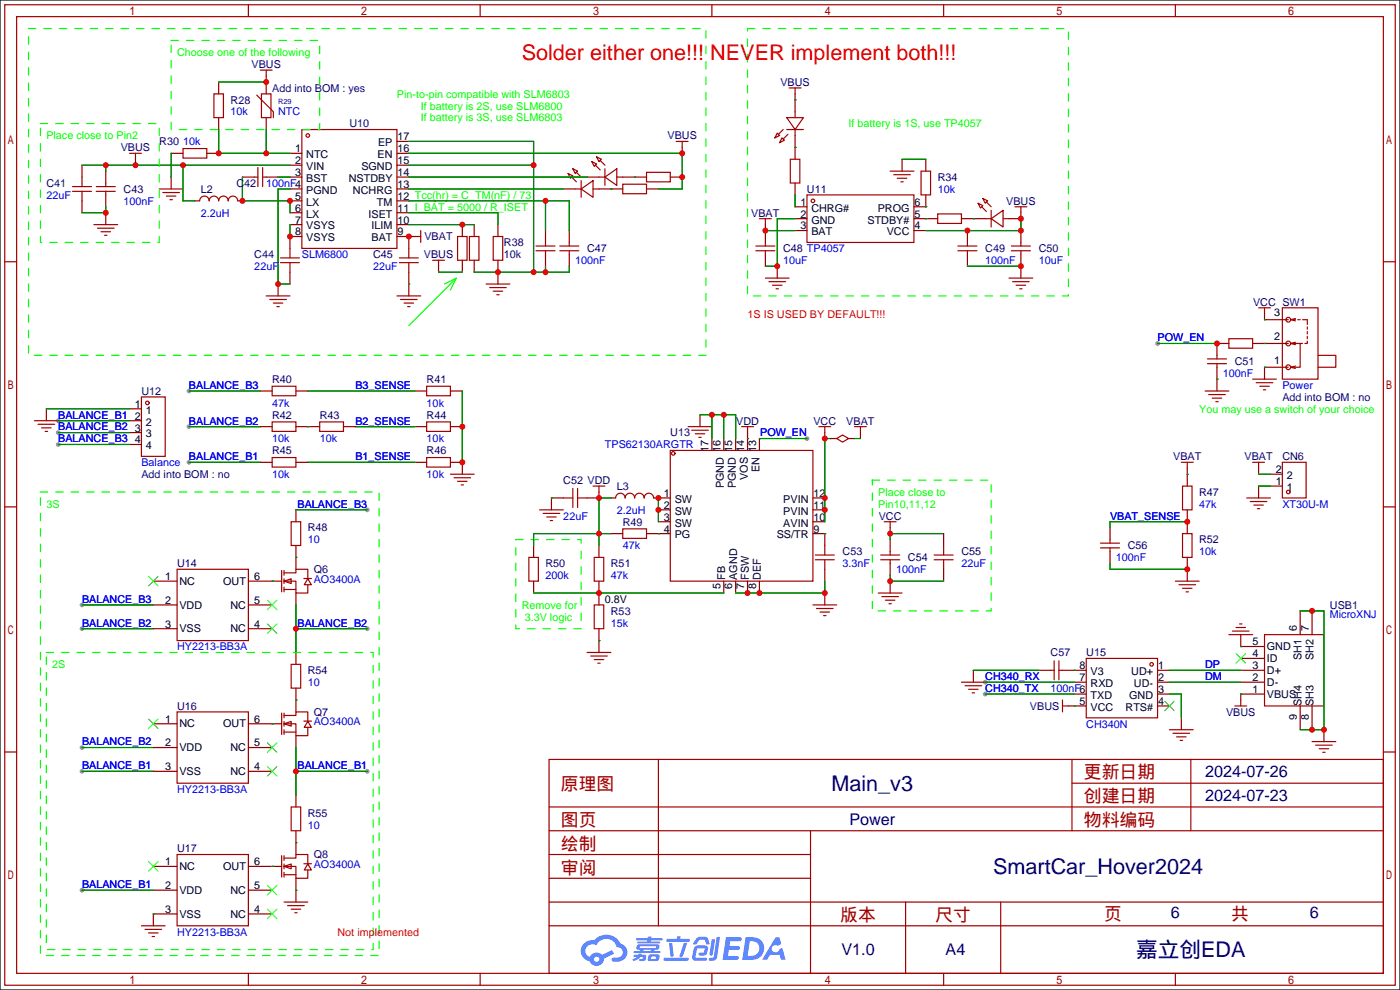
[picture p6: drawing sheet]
<svg xmlns="http://www.w3.org/2000/svg" width="299mm" height="212mm" viewBox="0 0 299 212" stroke-linecap="round" stroke-linejoin="round" font-family="sans-serif">
<path d="M0 0h299.2v211.6h-299.2z" fill="#fff" stroke="#000" stroke-width=".25"/>
<g fill="#999">
<circle cx="12.4" cy="89.9" r=".51"/>
<circle cx="12.4" cy="92.5" r=".51"/>
<circle cx="12.4" cy="95" r=".51"/>
<circle cx="17.5" cy="190.2" r=".51"/>
<circle cx="17.5" cy="159.8" r=".51"/>
<circle cx="17.5" cy="129.3" r=".51"/>
<circle cx="17.5" cy="164.8" r=".51"/>
<circle cx="17.5" cy="134.4" r=".51"/>
<circle cx="78.5" cy="164.8" r=".51"/>
<circle cx="78.5" cy="109" r=".51"/>
<circle cx="78.5" cy="134.4" r=".51"/>
<circle cx="210.6" cy="145.8" r=".51"/>
<circle cx="210.6" cy="148.3" r=".51"/>
<circle cx="172.5" cy="93.7" r=".51"/>
<circle cx="40.4" cy="83.6" r=".51"/>
<circle cx="40.4" cy="91.2" r=".51"/>
<circle cx="40.4" cy="98.8" r=".51"/>
<circle cx="247.4" cy="73.4" r=".51"/>
</g>
<g fill="none" stroke="#a10000" stroke-width=".25">
<path d="M1 1h297.2v209.6h-297.2zM3.6 3.6h292.1v204.4h-292.1zM53.1 1v2.6M102.6 1v2.6M152.1 1v2.6M201.7 1v2.6M251.2 1v2.6M1 55.9h2.6M295.7 55.9h2.5M1 108.3h2.6M295.7 108.3h2.5M1 160.7h2.6"/>
<path d="M117.3 162.3h178.4v45.7h-178.4zM117.3 177.5h178.4M117.3 172.5h178.4M140.7 162.3v35.6M173.2 177.5v30.5M229.1 162.3v15.2M229.1 167.4h66.6M254.5 162.3v15.2M295.7 160.7h2.5M117.3 182.6h55.9M117.3 197.9h178.4M117.3 192.8h178.4"/>
<path d="M117.3 187.7h55.9M193.5 192.8v15.2M213.9 192.8v15.2M53.1 208v2.6M102.6 208v2.6M152.1 208v2.6M201.7 208v2.6M251.2 208v2.6"/>
</g>
<g fill="#5487ff">
<path d="M155.2 200.3h2.6a.48 .48 0 0 1 .7 .4 .48 .48 0 0 1-.6 .4h-1.8l-.2 1.1h1.9a.43 .43 0 0 1 .4 .4 .43 .43 0 0 1-.5 .4h-1.9l-.2 1.3h1.7a.45 .45 0 0 1 .5 .2 .45 .45 0 0 1-.1 .6h-3.3z"/>
<path d="M165.7 200.3h.9l.4 1.5-.8 .3a.84 .84 0 0 0-1.2 .3 .84 .84 0 0 0 .4 1.1 .84 .84 0 0 0 1.1-.4l.1-.2 .6-.3 .7 2.5h-1l-.2-1h-2.1l-.6 1h-1.1z"/>
<path d="M152.1 200.8h.7l-.5 3.1a.36 .36 0 0 1-.3 .3 .36 .36 0 0 1-.4-.3z"/>
<path d="M153.2 200.2h.7l-.6 4.3a1.13 1.13 0 0 1-1.8 .6l.2-.4h.7l.2-.2z"/>
<path d="M148.9 200.6l.6-.4h1a.77 .77 0 0 1 .9 .5l.3 1-.2 .2h-.5l-.3-.9-.2-.2-1 .1-.7 1-.6-.1-.1-.2z"/>
<path d="M148.4 202.4l.6-.3h1.7a.81 .81 0 0 1 .7 .5 .81 .81 0 0 1-.2 .8 .81 .81 0 0 1-.9 .8h-.7a.32 .32 0 0 1-.3-.3 .32 .32 0 0 1 .4-.3h.7l.2-.9-1.6 .1-.4 1.8 2.2 .1a.32 .32 0 0 1 .3 .4 .32 .32 0 0 1-.4 .2h-2.2l-.5-.3-.1-.5z"/>
<path d="M141.9 204.7h5a.33 .33 0 0 1 .3 .3 .33 .33 0 0 1-.3 .3h-4.9l-.2-.1z"/>
<path d="M146.1 201.5h.8l-.7 2a.98 .98 0 0 1-.7 1.1l-.3-.3z"/>
<path d="M143 201.6h.7l.3 2.5a.34 .34 0 0 1-.3 .4 .34 .34 0 0 1-.4-.3z"/>
<path d="M142.5 200.7h2.1l.3-.6h.6l-.1 .6h1.7a.32 .32 0 0 1 .4 .3 .32 .32 0 0 1-.4 .3h-4.5l-.2-.2z"/>
<path d="M135.5 204.1h.9l.1-.3h.6v.3h.8a.82 .82 0 0 1-.5 1.3h-.8v-.4l.7-.1 .1-.3a.68 .68 0 0 0-1 .4l-1.1 .4-.1-.4 .9-.5h-.7z"/>
<path d="M136 200.5h2.4l.1-.3h.7v.3h2.2l.2 .3-.2 .2h-2.3v.2h1.8l.2 .3-.2 .1h-4.5l-.1-.4h2l.1-.2h-2.3l-.1-.2z"/>
<path d="M159.4 200.3l-.8 4.9h1.7a2.5 2.5 0 0 0 3-2.5 2.5 2.5 0 0 0-3.1-2.4zM160.3 201.1a1.61 1.61 0 0 1 2 1.5 1.61 1.61 0 0 1-1.8 1.7h-.7z"/>
<path d="M136.2 202a.55 .55 0 0 0-.2 .8 .55 .55 0 0 0 .7 .2l.1 .3h-1.3v.3l5.4 .1 .3-.2-.2-.2h-1.2l.2-.3a.7 .7 0 0 0 .8-.3 .7 .7 0 0 0 0-.8l-4.2-.1zM136.8 202.3l3.3-.1 .1 .1-.2 .3h-3.2zM137.5 203h1.7l-.2 .3h-1.4z"/>
<path d="M138.6 204.2a1.05 1.05 0 0 0 0 1.2 2.91 2.91 0 0 0 2.2-.2 .98 .98 0 0 0 0-1.2h-1.6zM139.2 204.5l.9-.1 .1 .4-.2 .2-.8-.1z"/>
<path d="M124.9 201.6a2.23 2.23 0 0 0-.7 2.3 2.23 2.23 0 0 0 1.8 1.6 1.58 1.58 0 0 0 1.8 .9 1.58 1.58 0 0 0 1.3-1.5l2.2-1.1-.5-.7-2.1 1a1.65 1.65 0 0 0-2.7 .4 1.45 1.45 0 0 1-.8-1.9 1.45 1.45 0 0 1 2-.7l.3 .1a2.3 2.3 0 0 1 2.3-1.3 2.3 2.3 0 0 1 2 1.7 1.12 1.12 0 0 1 1.3 1 1.12 1.12 0 0 1-1.1 1.2h-.7a.45 .45 0 0 0-.6 .4 .45 .45 0 0 0 .5 .5 2.21 2.21 0 0 0 2.2-.5 2.21 2.21 0 0 0 .5-2.3 2.13 2.13 0 0 0-1.3-1.1 3.3 3.3 0 0 0-5.6-.7l-1.1 .1zM127 205a.57 .57 0 0 1 1.1 0 .57 .57 0 0 1-1.1 0z"/>
</g>
<g fill="none" stroke="#a10000" stroke-width=".25">
<path d="M55.6 15h2.6M56.9 15v1.3M168.7 18.8h2.5M169.9 18.8v1.3M15.5 39.9h4.1M17.5 37.8v2.1M20.6 39.9h4M22.6 39.1v.8M27.7 32.8h2.5M29 32.8v1.2M39.1 31.8h5.1v2h-5.1zM45.7 20.1h2.1v5h-2.1z"/>
<path d="M54.4 37.8h.7M54.9 20.3l3.5 3.6v1.2M55.1 35.8v4.1M55.9 20.1h2v5h-2zM56.1 37.8h.8M56.1 35.8v4.1M64.5 27.7h20.3v25.4h-20.3zM121.4 37.1l1 .5-.5 .5zM122.2 37.8l1 1.1M122.4 36.1l1 .5-.5 .5zM123.2 36.8l1 1M124.2 38.6v3.6"/>
<path d="M126.5 34.5l1 .6-.5 .5zM127.3 35.3l1 1M127.5 33.5l1 .5-.5 .5zM128 37.8h1.3M128.3 34.3l1 1M129.3 37.8l2.5-1.7v3.5zM129.3 36.1v3.5M131.8 37.8h1.3M133.1 39.4h5.1v2h-5.1zM138.2 36.8h5.1v2.1h-5.1zM144.5 30.2h2.6M145.8 30.2v1.3"/>
<path d="M166.1 28.4l.5 .6-1 .5zM167.1 29.5l.5 .5-1 .5zM167.4 27.7l-1 1M168.1 25.1h3.6l-1.8 2.6zM168.1 27.7h3.6M168.4 28.7l-1 1M168.9 34h2v5.1h-2zM169.9 23.9v1.2M169.9 27.7v1.3M190.2 36.6h5.1M191 37.3h3.6M191.8 38.1h2"/>
<path d="M192.5 38.9h.5M196.8 36.6h2.1v5.1h-2.1zM15.5 40.9h4.1M17.5 40.9v2M20.1 48h5M20.6 40.9h4M20.8 48.8h3.6M21.6 49.5h2M22.4 50.3h.5M22.6 40.9v.8M34 40.4h5.1M34.8 41.1h3.6"/>
<path d="M35.6 41.9h2M36.3 42.7h.5M42.7 42.9a1.02 1.02 0 0 1 1-1 1.02 1.02 0 0 1 1 1 1.02 1.02 0 0 1 1-1 1.02 1.02 0 0 1 1 1 1.02 1.02 0 0 1 1.1-1 1.02 1.02 0 0 1 1 1 1.02 1.02 0 0 1 1-1 1.02 1.02 0 0 1 1 1M59.9 55.1h4.1M59.9 56.1h4.1M62 53.1v2M62 56.1v2.1M85.3 55.1h4.1M85.3 56.1h4.1M87.4 53.1v2M87.4 56.1v2.1M88.6 50.5h1.3"/>
<path d="M89.9 49.3v2.5M92.5 55.6h2.5M93.7 55.6v1.3M97.8 50.5h2v5.1h-2zM100.3 50.5h2.1v5.1h-2.1zM105.4 50.5h2v5.1h-2zM114.6 53.6h4M114.6 52.6h4M116.6 51.8v.8M116.6 53.6v.8M119.6 53.6h4.1M119.6 52.6h4.1"/>
<path d="M121.7 51.8v.8M121.7 53.6v.8M122.9 40.4h1.3M124.2 40.4l2.5-1.8v3.6zM126.7 40.4h1.3M161.5 53.6h4.1M161.5 52.6h4.1M162.3 46.7h2.5M163.6 46.7v1.3M163.6 51.8v.8M163.6 53.6v.8M163.6 59.4h5.1"/>
<path d="M172.5 41.7h22.8v10.1h-22.8zM200.4 45.7h5.1v2.1h-5.1zM204.7 53.6h4.1M204.7 52.6h4.1M206.8 51.8v.8M206.8 53.6v.8M209 43.4l1.1 .5-.6 .5zM209.8 44.2l1 1M210.1 42.4l1 .5-.5 .5zM210.6 46.7h1.2M210.8 43.2l1 1M211.8 46.7l2.6-1.7v3.5z"/>
<path d="M211.8 45v3.5M214.4 46.7h1.2M215.6 59.4h5.1M216.2 53.6h4M216.2 52.6h4M216.9 44.2h2.6M218.2 44.2v1.3M218.2 51.8v.8M218.2 53.6v.8M56.9 63.2h5.1M57.7 64h3.5M58.4 64.8h2.1"/>
<path d="M59.2 65.5h.5M84.8 63.2h5.1M85.6 64h3.6M86.4 64.8h2M87.1 65.5h.5M103.9 60.7h5.1M104.6 61.5h3.6M105.4 62.2h2M106.2 63h.5M164.3 60.2h3.6M165.1 61h2M165.9 61.7h.5"/>
<path d="M216.4 60.2h3.6M217.2 61h2M217.9 61.7h.5M258.1 77.7h4M258.1 76.7h4M260.1 75.9v.8M260.1 77.7v.8M262.6 72.4h5.1v2h-5.1zM269 65.8h2.5M270.3 65.8v1.3M274.1 65.8h7.6v15.2h-7.6zM275.8 73.4h2.1v5.1h-2.1"/>
<path d="M275.8 68.3l1.1 .3M275.8 78.5l1.1 .2M275.8 73.4l1.1 .3M276.4 68.3h.5M276.9 78.2l-1.1 .3M276.9 73.2l-1.1 .2M276.9 68.1l-1.1 .2M277.4 68.3h.5M277.9 73.4h.5M278.4 68.3h1v1M279.4 72.9v.5h-.5M279.4 69.8v.6"/>
<path d="M279.4 70.9v.5M279.4 71.9v.5M281.7 75.9h3.8v2.6h-3.8M7.4 89.9h5M8.1 90.7h3.6M8.9 91.4h2M9.7 92.2h.5M30.2 84.8h5.1v12.7h-5.1zM58.2 82.5h5v2.1h-5zM58.2 97.8h5v2h-5zM58.2 90.2h5v2h-5zM68.3 90.2h5.1v2h-5.1z"/>
<path d="M91.2 82.5h5.1v2.1h-5.1zM91.2 90.2h5.1v2h-5.1zM91.2 97.8h5.1v2h-5.1zM143.3 96.3h30.4v27.9h-30.4zM147.1 91.2h5M147.8 91.9h3.6M148.6 92.7h2M149.4 93.5h.5M158.5 91.2h2.5M159.8 91.2v1.3M175 91.2h2.5M176.3 91.2v1.3"/>
<path d="M178.8 93.7l1.3-.7 1.3 .7-1.3 .8zM182.6 91.2h2.6M183.9 91.2v1.3M252.5 98.8h2.5M253.7 98.8v1.3M257.6 83.6h5M258.3 84.3h3.6M259.1 85.1h2M259.8 85.9h.5M267.7 98.8h2.6M267.7 81h5.1M268.5 81.8h3.5"/>
<path d="M269 98.8v1.3M269.2 82.5h2.1M270 83.3h.5M274.1 98.8h5v7.6h-5zM62.2 111.5h2.1v5.1h-2.1zM96.3 101.3h5M97 102.1h3.6M97.8 102.9h2M98.6 103.6h.5M113 119.1h2.1v5.1h-2.1zM115.3 109h5.1M116.1 109.7h3.5"/>
<path d="M116.8 110.5h2.1M117.6 111.3h.5M120.4 106.4h2M122.4 104.4v4.1M123.4 106.4h2.1M123.4 104.4v4.1M126.7 103.9h2.6M127 119.1h2v5.1h-2zM128 103.9v1.3M131.6 106.4a1.02 1.02 0 0 1 1-1 1.02 1.02 0 0 1 1 1 1.02 1.02 0 0 1 1-1 1.02 1.02 0 0 1 1 1 1.02 1.02 0 0 1 1.1-1 1.02 1.02 0 0 1 1 1 1.02 1.02 0 0 1 1-1 1.02 1.02 0 0 1 1 1M133.1 113h5.1v2.1h-5.1zM174.2 119.6h4.1"/>
<path d="M174.2 118.6h4.1M176.3 116.6v2M176.3 119.6v2.1M188.2 119.6h4.1M188.2 118.6h4.1M189 111.5h2.5M190.2 111.5v1.3M190.2 117.9v.7M190.2 119.6v.8M199.6 119.6h4.1M199.6 118.6h4.1M201.7 116.6v2"/>
<path d="M201.7 119.6v2.1M235.2 117.1h4.1M235.2 116.1h4.1M237.2 115.3v.8M237.2 117.1v.8M252.7 103.9h2.1v5.1h-2.1zM252.7 114h2.1v5.1h-2.1zM266.4 106.4h5.1M267.2 107.2h3.6M268 107.9h2M268.7 108.7h.5M37.8 121.7h15.3v15.2h-15.3z"/>
<path d="M60.2 121.9v4.6M60.7 124.2h2.5v2.5h2.6v-1.7M60.7 122.4h2.5v-.7h2.6v2M60.7 124.2l1.5-.5v1zM60.7 121.9v1M60.7 123.7v1M60.7 125.5v1M60.7 126h2.5M64.9 123.6h1.7M65.8 123.7l.7 1.3h-1.5zM125.5 139.4h5.1M127 129.3h2v5.1h-2z"/>
<path d="M173.7 129.3h5.1M174.5 130h3.6M175.3 130.8h2M176 131.6h.5M187.7 126.7h5.1M188.5 127.5h3.5M189.2 128.3h2.1M190 129h.5M251.2 124.2h5.1M252 125h3.5M252.7 125.7h2.1M253.5 126.5h.5"/>
<path d="M262.6 135.6h5.1M263.4 134.9h3.6M264.2 134.1h2M264.9 133.4h.5M270.3 135.6h12.7v15.3h-12.7zM37.8 152.1h15.3v15.3h-15.3zM60.2 152.4v4.6M60.7 154.7h2.5v2.5h2.6v-1.8M60.7 152.9h2.5v-.8h2.6v2.1M60.7 154.7l1.5-.5v1zM60.7 152.4v1M60.7 154.2v1"/>
<path d="M60.7 156v1M60.7 156.5h2.5M62.2 142h2.1v5.1h-2.1zM64.9 154.1h1.7M65.8 154.2l.7 1.2h-1.5zM126.2 140.2h3.6M127 141h2M127.8 141.7h.5M205.5 145.8h5.1M206.2 146.6h3.6M207 147.3h2M207.8 148.1h.5"/>
<path d="M224.5 143.3h.8M225.3 141.2v4.1M226.3 141.2v4.1M226.3 143.3h.8M227.1 149.6v2.5M227.1 150.9h1.2M232.2 140.7h15.2v12.7h-15.2zM249.9 156h5.1M250.7 156.7h3.6M251.5 157.5h2M252.2 158.2h.5M263.9 150.9h2.5"/>
<path d="M265.2 149.6v1.3M280.4 158.5h5.1M281.2 159.3h3.5M62.2 172.5h2.1v5h-2.1zM281.9 160h2.1M282.7 160.8h.5M30.2 197.9h5.1M31 198.6h3.5M31.7 199.4h2.1M37.8 182.6h15.3v15.3h-15.3zM60.2 182.9v4.6M60.7 185.2h2.5v2.5h2.6v-1.8"/>
<path d="M60.7 183.4h2.5v-.8h2.6v2.1M60.7 185.2l1.5-.5v1zM60.7 182.9v1M60.7 184.7v1M60.7 186.4v1.1M60.7 186.9h2.5M60.7 192.8h5.1M61.5 193.5h3.5M62.2 194.3h2.1M63 195.1h.5M64.9 184.6h1.7M65.8 184.7l.7 1.2h-1.5z"/>
<path d="M32.5 200.2h.5"/>
<circle cx="65.8" cy="29" r=".38"/>
<circle cx="173.7" cy="42.9" r=".38"/>
<circle cx="275.3" cy="73.4" r=".51"/>
<circle cx="275.3" cy="78.5" r=".51"/>
<circle cx="275.3" cy="68.3" r=".51"/>
<circle cx="31.5" cy="86.1" r=".38"/>
<circle cx="143.9" cy="96.9" r=".38"/>
<circle cx="275.3" cy="105.2" r=".38"/>
<circle cx="246.1" cy="142" r=".38"/>
</g>
<g fill="none" stroke="#870000" stroke-width=".25">
<path d="M46.7 17.5v2.6M56.9 16.3v3.8M17.5 35.3v2.5M22.6 36.6v2.5M29 34v1.3M36.6 32.8h2.5M36.6 37.8v2.6M44.2 32.8h2.5M46.7 25.1v2.6M51.8 37.8h2.6M56.9 37.8h2.5M56.9 25.1v2.6"/>
<path d="M62 32.8h2.5M62 35.3h2.5M62 37.8h2.5M84.8 32.8h2.6M84.8 35.3h2.6M84.8 37.8h2.6M84.8 30.2h2.6M125.5 37.8h2.5M133.1 37.8h5.1M143.3 37.8h2.5M145.8 31.5v1.3M169.9 20.1v3.8"/>
<path d="M169.9 29v5M169.9 39.1v2.6M192.8 34v2.6M197.9 34v2.6M17.5 42.9v2.6M22.6 41.7v2.5M22.6 45.5v2.5M41.7 42.9h1M50.8 42.9h1M62 40.4h2.5M62 42.9h2.5M62 45.5h2.5"/>
<path d="M62 48h2.5M62 58.2v2.5M64.5 50.5h-2.5v2.6M84.8 40.4h2.6M84.8 42.9h2.6M84.8 45.5h2.6M84.8 48h2.6M84.8 50.5h3.8M87.4 50.5v2.6M87.4 58.2v5M93.7 56.9v1.3M98.8 48v2.5"/>
<path d="M98.8 55.6v2.6M101.3 48v2.5M101.3 55.6v2.6M106.4 48v2.5M106.4 55.6v5.1M116.6 49.3v2.5M116.6 54.4v2.5M120.4 40.4h2.5M121.7 49.3v2.5M121.7 54.4v2.5M128 40.4h5.1M138.2 40.4h2.5"/>
<path d="M163.6 48v3.8M163.6 54.4v2.5M166.1 56.9v2.5M169.9 44.2h2.6M169.9 46.7h2.6M169.9 49.3h2.6M195.3 46.7h5.1M195.3 49.3h2.6M197.9 41.7v2.5h-2.6M205.5 46.7h5.1M206.8 49.3v2.5M206.8 54.4v2.5"/>
<path d="M218.2 45.5v1.2h-2.6M218.2 49.3v2.5M218.2 54.4v5M59.4 60.7v2.5M260.1 78.5v5.1M262.6 73.4h-2.5v2.5M267.7 73.4h7.6M270.3 67.1v1.2h5M275.3 78.5h-5v2.5M9.9 87.4v2.5M27.7 87.4h2.5M27.7 89.9h2.5"/>
<path d="M27.7 92.5h2.5M27.7 95h2.5M55.6 83.6h2.6M55.6 91.2h2.6M55.6 98.8h2.6M63.2 83.6h2.6M63.2 91.2h5.1M63.2 98.8h2.6M73.4 91.2h2.5M88.6 83.6h2.6M88.6 91.2h2.6M88.6 98.8h2.6"/>
<path d="M96.3 98.8h2.5v2.5M96.3 83.6h2.5M96.3 91.2h2.5M149.6 88.6v2.6M152.1 93.7v2.6M154.7 93.7v2.6M157.2 93.7v2.6M159.8 92.5v3.8M162.3 93.7v2.6M176.3 92.5v1.2M177.5 93.7h1.3M181.4 93.7h1.2"/>
<path d="M183.9 92.5v1.2M63.2 109v2.5M63.2 116.6v5.1M114 116.6v2.5M120.4 106.4h-2.5v2.6M128 105.2v1.2h-2.5M128 116.6v2.5M130.6 106.4h1M130.6 114h2.5M138.2 114h5.1M139.7 106.4h3.6M140.7 109h2.6"/>
<path d="M140.7 111.5h2.6M173.7 106.4h2.6M173.7 109h2.6M173.7 111.5h2.6M173.7 114h2.6v2.6M190.2 112.8v1.2M190.2 115.3v2.6M201.7 114v2.6M237.2 112.8v2.5M237.2 117.9v2.5M253.7 100.1v3.8M253.7 109v5"/>
<path d="M253.7 119.1v5.1M269 100.1v1.2M269 103.9v2.5M271.5 103.9h2.6M271.5 101.3h2.6M32.8 124.2h5M32.8 129.3h5M32.8 134.4h5M53.1 124.2h7.1M53.1 129.3h5.1M53.1 134.4h5.1M63.2 126.7v2.6"/>
<path d="M63.2 139.4v2.6M114 124.2v2.5M128 124.2v5.1M128 134.4v5M154.7 124.2v2.5M157.2 124.2v2.5M159.8 124.2v2.5M162.3 124.2v2.5M176.3 121.7v2.5M176.3 126.7v2.6M190.2 120.4v2.5M190.2 124.2v2.5"/>
<path d="M201.7 121.7v2.5M265.2 135.6v2.6h5.1M277.9 130.6v5M280.4 130.6v5M32.8 154.7h5M32.8 159.8h5M53.1 154.7h7.1M53.1 159.8h5.1M63.2 147.1v5M63.2 157.2v2.6M208 143.3v2.5M222 143.3h2.5"/>
<path d="M227.1 143.3h5.1M228.3 150.9h3.9M229.6 145.8h2.6M229.6 148.3h2.6M247.4 143.3h2.5M247.4 145.8h2.5M247.4 148.3h2.5M247.4 150.9h2.5M252.5 153.4v2.6M265.2 143.3h5.1M265.2 145.8h5.1M265.2 140.7h5.1"/>
<path d="M270.3 148.3h-5.1v1.3M277.9 150.9v5.1M280.4 150.9v5.1M283 156v2.5M32.8 164.8h5M53.1 164.8h5.1M63.2 169.9v2.6M63.2 177.5v5.1M32.8 185.2h5M32.8 190.2h5M37.8 195.3h-5v2.6M53.1 185.2h7.1"/>
<path d="M53.1 190.2h5.1M53.1 195.3h5.1M63.2 187.7v5.1"/>
</g>
<g fill="none" stroke="#008700" stroke-width=".25">
<path d="M46.7 17.5h10.2M17.5 35.3h44.5M22.6 35.3v1.3M36.6 32.8v5M39.1 35.3v7.6h2.6M46.7 27.7v5.1h15.3M51.8 37.8v5.1h10.2v2.6M56.9 27.7v5.1M59.4 37.8h2.6M87.4 32.8h58.4v7.6h-5.1M87.4 30.2h26.6v28M87.4 35.3h26.6"/>
<path d="M87.4 37.8h38.1M135.6 37.8h.1M169.9 21.3h.1M169.9 31.5h.1M192.8 34h5.1M22.6 44.2v1.3h-5.1M62 48v2.5M62 40.4h-2.6v20.3h2.6M87.4 50.5h.1M87.4 42.9h34.3v6.4M87.4 40.4h33M87.4 48h13.9"/>
<path d="M87.4 45.5h19v2.5M93.7 58.2h5.1M116.6 42.9v6.4M116.6 56.9v1.3M121.7 56.9v1.3h-20.4M130.6 40.4h.1M163.6 49.3h6.3M169.9 41.7v2.5M169.9 46.7h-3.8v10.2h-2.5M197.9 44.2h.1M197.9 46.7h.1M206.8 56.9h11.4"/>
<path d="M208 46.7h.1M218.2 46.7v2.6h-20.3M87.4 60.7h.1M247.4 73.4h12.7M270.3 78.5h.1M270.3 68.3h.1M270.3 73.4h.1M9.9 87.4h17.8M12.4 89.9h15.3M12.4 92.5h15.3M12.4 95h15.3M40.4 83.6h15.2"/>
<path d="M40.4 91.2h15.2M40.4 98.8h15.2M65.8 91.2h.1M65.8 83.6h22.8M65.8 98.8h22.8M75.9 91.2h12.7M98.8 83.6v15.2M149.6 88.6h7.6v5.1M152.1 88.6v5.1M154.7 88.6v5.1M159.8 93.7h.1M162.3 93.7h10.2"/>
<path d="M177.5 93.7h-1.2v17.8M182.6 93.7h1.3M260.1 81h.1M63.2 119.1h.1M63.2 109h15.3M117.9 106.4h.1M130.6 114h-16.6v2.6M130.6 106.4h-2.6v10.2M140.7 114h.1M140.7 106.4v5.1M176.3 114h.1M201.7 114h-11.5v1.3"/>
<path d="M253.7 101.3h.1M253.7 111.5h-16.5v1.3M269 103.9h2.5M269 101.3h2.5M17.5 129.3h15.3M17.5 134.4h15.3M58.2 124.2h.1M63.2 134.4h15.3M63.2 129.3v10.1M114 126.7h40.7M128 136.9h.1M176.3 124.2v2.5h-19.1"/>
<path d="M190.2 122.9v1.3h11.5M237.2 120.4v1.3h16.5M265.2 138.2h.1M277.9 130.6h5.1v25.4h-5.1M17.5 159.8h15.3M58.2 154.7h.1M63.2 149.6h.1M63.2 159.8v10.1M208 143.3h14M210.6 148.3h19M210.6 145.8h19M229.6 143.3h.1"/>
<path d="M229.6 150.9h.1M249.9 148.3h2.6v5.1M249.9 143.3h15.3M249.9 145.8h15.3M265.2 148.3h.1M17.5 164.8h15.3M63.2 164.8h15.3M17.5 190.2h15.3M32.8 195.3h.1M58.2 185.2h.1M63.2 180.1h.1M63.2 190.2h.1"/>
</g>
<path d="M97.5 59.4l-10.1 10.2M95 60.7l2.5-1.3-1.2 2.6" fill="none" stroke="#0f0" stroke-width=".25"/>
<path d="M6.1 6.1h144.8v69.8h-144.8zM36.6 8.6h31.7v19.1h-31.7zM159.8 6.1h68.5v57.1h-68.5zM8.6 26.4h25.4v25.4h-25.4zM8.6 105.2h72.4v99h-72.4zM110.2 115.3h14v19.1h-14zM186.4 102.6h25.4v28h-25.4zM9.9 139.4h69.9v63.5h-69.9z" fill="none" stroke="#0f0" stroke-width=".25" stroke-dasharray="1.5 1.8"/>
<g fill="none" stroke="#3c3" stroke-width=".25">
<path d="M31.7 123.2l2.1 2M33.8 123.2l-2.1 2M57.1 133.4l2.1 2M57.1 128.3l2.1 2M59.2 133.4l-2.1 2M59.2 128.3l-2.1 2M264.2 139.7l2 2M266.2 139.7l-2 2M31.7 153.7l2.1 2M33.8 153.7l-2.1 2M57.1 158.8l2.1 2M59.2 158.8l-2.1 2"/>
<path d="M248.9 149.9l2.1 2M251 149.9l-2.1 2M57.1 163.8l2.1 2.1M59.2 163.8l-2.1 2.1M31.7 184.2l2.1 2M33.8 184.2l-2.1 2M57.1 194.3l2.1 2M57.1 189.2l2.1 2.1M59.2 194.3l-2.1 2M59.2 189.2l-2.1 2.1"/>
</g>
<g fill="#c00">
<circle cx="62" cy="42.9" r=".63"/>
<circle cx="51.8" cy="42.9" r=".63"/>
<circle cx="59.4" cy="60.7" r=".63"/>
<circle cx="62" cy="50.5" r=".63"/>
<circle cx="87.4" cy="50.5" r=".63"/>
<circle cx="98.8" cy="48" r=".63"/>
<circle cx="106.4" cy="58.2" r=".63"/>
<circle cx="114" cy="58.2" r=".63"/>
<circle cx="114" cy="35.3" r=".63"/>
<circle cx="116.6" cy="58.2" r=".63"/>
<circle cx="116.6" cy="42.9" r=".63"/>
<circle cx="145.8" cy="37.8" r=".63"/>
<circle cx="145.8" cy="32.8" r=".63"/>
<circle cx="56.9" cy="32.8" r=".63"/>
<circle cx="46.7" cy="32.8" r=".63"/>
<circle cx="39.1" cy="35.3" r=".63"/>
<circle cx="29" cy="35.3" r=".63"/>
<circle cx="22.6" cy="35.3" r=".63"/>
<circle cx="56.9" cy="17.5" r=".63"/>
<circle cx="22.6" cy="45.5" r=".63"/>
<circle cx="218.2" cy="49.3" r=".63"/>
<circle cx="218.2" cy="46.7" r=".63"/>
<circle cx="206.8" cy="49.3" r=".63"/>
<circle cx="163.6" cy="49.3" r=".63"/>
<circle cx="166.1" cy="56.9" r=".63"/>
<circle cx="218.2" cy="56.9" r=".63"/>
<circle cx="63.2" cy="164.8" r=".63"/>
<circle cx="63.2" cy="134.4" r=".63"/>
<circle cx="253.7" cy="111.5" r=".63"/>
<circle cx="253.7" cy="121.7" r=".63"/>
<circle cx="190.2" cy="114" r=".63"/>
<circle cx="128" cy="126.7" r=".63"/>
<circle cx="128" cy="114" r=".63"/>
<circle cx="128" cy="106.4" r=".63"/>
<circle cx="152.1" cy="88.6" r=".63"/>
<circle cx="154.7" cy="88.6" r=".63"/>
<circle cx="140.7" cy="106.4" r=".63"/>
<circle cx="140.7" cy="109" r=".63"/>
<circle cx="176.3" cy="126.7" r=".63"/>
<circle cx="162.3" cy="126.7" r=".63"/>
<circle cx="159.8" cy="126.7" r=".63"/>
<circle cx="176.3" cy="93.7" r=".63"/>
<circle cx="176.3" cy="106.4" r=".63"/>
<circle cx="176.3" cy="109" r=".63"/>
<circle cx="190.2" cy="124.2" r=".63"/>
<circle cx="283" cy="156" r=".63"/>
<circle cx="280.4" cy="156" r=".63"/>
<circle cx="280.4" cy="130.6" r=".63"/>
<circle cx="98.8" cy="98.8" r=".63"/>
<circle cx="98.8" cy="91.2" r=".63"/>
<circle cx="260.1" cy="73.4" r=".63"/>
</g>
<text font-size="4.6" fill="#f00" x="111.5" y="12.8">Solder either one!!! NEVER implement both!!!</text>
<g font-size="4.6" fill="#000080">
<text x="177.7" y="169">Main_v3</text>
<text x="212.2" y="186.8">SmartCar_Hover2024</text>
<text x="242.8" y="204.6">嘉立创EDA</text>
</g>
<g font-size="3.8" fill="#a00000">
<text x="231.6" y="166.4">更新日期</text>
<text x="119.9" y="168.9">原理图</text>
<text x="231.6" y="171.5">创建日期</text>
<text x="119.9" y="176.5">图页</text>
<text x="231.6" y="176.5">物料编码</text>
<text x="119.9" y="181.6">绘制</text>
<text x="119.9" y="186.7">审阅</text>
<text x="179.6" y="196.9">版本</text>
<text x="199.9" y="196.9">尺寸</text>
<text x="236" y="196.6">页</text>
<text x="263.1" y="196.6">共</text>
</g>
<g font-size="3.5" fill="#000080">
<text x="257.6" y="166.1">2024-07-26</text>
<text x="257.6" y="171.1">2024-07-23</text>
<text x="181.5" y="176.2">Power</text>
<text x="250.2" y="196.3">6</text>
<text x="280" y="196.3">6</text>
<text x="179.8" y="204.2">V1.0</text>
<text x="202.1" y="204.2">A4</text>
</g>
<g font-size="2.3" fill="#0f0">
<text x="37.8" y="12">Choose one of the following</text>
<text x="84.8" y="20.9">Pin-to-pin compatible with SLM6803</text>
<text x="89.9" y="23.4">If battery is 2S, use SLM6800</text>
<text x="9.9" y="29.8">Place close to Pin2</text>
<text x="89.9" y="26">If battery is 3S, use SLM6803</text>
<text x="181.4" y="27.2">If battery is 1S, use TP4057</text>
<text x="256.3" y="88.2">You may use a switch of your choice</text>
<text x="187.7" y="106">Place close to</text>
<text x="9.9" y="108.5">3S</text>
<text x="187.7" y="108.5">Pin10,11,12</text>
<text x="111.5" y="130.1">Remove for</text>
<text x="112.1" y="132.6">3.3V logic</text>
<text x="11.2" y="142.8">2S</text>
</g>
<g font-size="2.3" fill="#000080">
<text x="53.8" y="14.5">VBUS</text>
<text x="49.3" y="22.1">R28</text>
<text x="58.2" y="19.6">Add into BOM : yes</text>
<text x="166.8" y="18.3">VBUS</text>
<text x="74.7" y="27.2">U10</text>
<text x="142.7" y="29.8">VBUS</text>
<text x="25.8" y="32.3">VBUS</text>
<text x="34" y="31">R30</text>
<text x="9.9" y="39.9">C41</text>
<text x="26.4" y="41.2">C43</text>
<text x="42.9" y="41.2">L2</text>
<text x="50.5" y="39.9">C42</text>
<text x="172.5" y="41.2">U11</text>
<text x="200.4" y="38.7">R34</text>
<text x="160.6" y="46.3">VBAT</text>
<text x="215" y="43.7">VBUS</text>
<text x="90.7" y="51.4">VBAT</text>
<text x="107.7" y="52.6">R38</text>
<text x="125.5" y="53.9">C47</text>
<text x="167.4" y="53.9">C48 TP4057</text>
<text x="210.6" y="53.9">C49</text>
<text x="222" y="53.9">C50</text>
<text x="54.4" y="55.2">C44</text>
<text x="79.8" y="55.2">C45</text>
<text x="90.6" y="55.2">VBUS</text>
<text x="107.7" y="55.2">10k</text>
<text x="267.8" y="65.3">VCC SW1</text>
<text x="58.2" y="81.8">R40</text>
<text x="91.2" y="81.8">R41</text>
<text x="263.9" y="78">C51</text>
<text x="30.2" y="84.4">U12</text>
<text x="58.2" y="89.5">R42</text>
<text x="68.3" y="89.5">R43</text>
<text x="91.2" y="89.5">R44</text>
<text x="274.1" y="85.6">Add into BOM : no</text>
<text x="143.3" y="93.3">U13</text>
<text x="157.3" y="90.7">VDD</text>
<text x="173.8" y="90.7">VCC</text>
<text x="180.9" y="90.7">VBAT</text>
<text x="58.2" y="97.1">R45</text>
<text x="91.2" y="97.1">R46</text>
<text x="250.7" y="98.3">VBAT</text>
<text x="266" y="98.3">VBAT</text>
<text x="274.1" y="98.3">CN6</text>
<text x="30.2" y="102.2">Add into BOM : no</text>
<text x="120.4" y="103.4">C52 VDD</text>
<text x="131.8" y="104.7">L3</text>
<text x="256.3" y="106">R47</text>
<text x="65.8" y="113.6">R48</text>
<text x="133.1" y="112.3">R49</text>
<text x="187.8" y="111">VCC</text>
<text x="180.1" y="118.7">C53</text>
<text x="194.1" y="119.9">C54</text>
<text x="205.5" y="118.7">C55</text>
<text x="241" y="117.4">C56</text>
<text x="256.3" y="116.1">R52</text>
<text x="37.8" y="121.2">U14</text>
<text x="67.1" y="122.5">Q6</text>
<text x="116.6" y="121.2">R50</text>
<text x="130.6" y="121.2">R51</text>
<text x="130.6" y="131.4">R53</text>
<text x="284.2" y="130.1">USB1</text>
<text x="224.5" y="140.3">C57</text>
<text x="232.2" y="140.3">U15</text>
<text x="65.8" y="144.1">R54</text>
<text x="37.8" y="151.7">U16</text>
<text x="67.1" y="153">Q7</text>
<text x="220.1" y="151.7">VBUS</text>
<text x="262" y="153">VBUS</text>
<text x="65.8" y="174.5">R55</text>
<text x="37.8" y="182.2">U17</text>
<text x="67.1" y="183.4">Q8</text>
</g>
<g font-size="2.3" fill="#00f">
<text x="49.3" y="24.7">10k</text>
<text x="59.4" y="24.7">NTC</text>
<text x="39.1" y="31">10k</text>
<text x="56.9" y="39.9">100nF4</text>
<text x="200.4" y="41.2">10k</text>
<text x="9.9" y="42.5">22uF</text>
<text x="26.4" y="43.7">100nF</text>
<text x="42.9" y="46.3">2.2uH</text>
<text x="54.4" y="57.7">22uF</text>
<text x="64.5" y="55.2">SLM6800</text>
<text x="79.8" y="57.7">22uF</text>
<text x="122.9" y="56.4">100nF</text>
<text x="167.4" y="56.4">10uF</text>
<text x="210.6" y="56.4">100nF</text>
<text x="222" y="56.4">10uF</text>
<text x="247.4" y="72.9">POW_EN</text>
<text x="40.4" y="83.1">BALANCE_B3</text>
<text x="75.9" y="83.1">B3_SENSE</text>
<text x="261.4" y="80.6">100nF</text>
<text x="274.1" y="83.1">Power</text>
<text x="12.4" y="89.5">BALANCE_B1</text>
<text x="58.2" y="86.9">47k</text>
<text x="91.2" y="86.9">10k</text>
<text x="12.4" y="92">BALANCE_B2</text>
<text x="12.4" y="94.5">BALANCE_B3</text>
<text x="40.4" y="90.7">BALANCE_B2</text>
<text x="58.2" y="94.5">10k</text>
<text x="68.3" y="94.5">10k</text>
<text x="75.9" y="90.7">B2_SENSE</text>
<text x="91.2" y="94.5">10k</text>
<text x="129.3" y="95.8">TPS62130ARGTR</text>
<text x="162.5" y="93.3">POW_EN</text>
<text x="30.2" y="99.6">Balance</text>
<text x="40.4" y="98.3">BALANCE_B1</text>
<text x="75.9" y="98.3">B1_SENSE</text>
<text x="58.2" y="102.2">10k</text>
<text x="91.2" y="102.2">10k</text>
<text x="63.6" y="108.5">BALANCE_B3</text>
<text x="120.4" y="111">22uF</text>
<text x="131.8" y="109.8">2.2uH</text>
<text x="237.2" y="111">VBAT_SENSE</text>
<text x="256.3" y="108.5">47k</text>
<text x="274.1" y="108.5">XT30U-M</text>
<text x="65.8" y="116.1">10</text>
<text x="133.1" y="117.4">47k</text>
<text x="238.5" y="119.9">100nF</text>
<text x="256.3" y="118.7">10k</text>
<text x="67.1" y="124.5">AO3400A</text>
<text x="116.6" y="123.7">200k</text>
<text x="130.6" y="123.7">47k</text>
<text x="180.1" y="121.2">3.3nF</text>
<text x="191.5" y="122.5">100nF</text>
<text x="205.5" y="121.2">22uF</text>
<text x="17.5" y="128.8">BALANCE_B3</text>
<text x="17.5" y="133.9">BALANCE_B2</text>
<text x="63.6" y="133.9">BALANCE_B2</text>
<text x="130.6" y="133.9">15k</text>
<text x="284.2" y="132.1">MicroXNJ</text>
<text x="37.8" y="139">HY2213-BB3A</text>
<text x="257.6" y="142.8">DP</text>
<text x="65.8" y="146.6">10</text>
<text x="210.6" y="145.3">CH340_RX</text>
<text x="210.6" y="147.9">CH340_TX</text>
<text x="224.5" y="147.9">100nF6</text>
<text x="257.6" y="145.3">DM</text>
<text x="67.1" y="155">AO3400A</text>
<text x="232.2" y="155.5">CH340N</text>
<text x="17.5" y="159.3">BALANCE_B2</text>
<text x="17.5" y="164.4">BALANCE_B1</text>
<text x="63.6" y="164.4">BALANCE_B1</text>
<text x="37.8" y="169.5">HY2213-BB3A</text>
<text x="65.8" y="177.1">10</text>
<text x="67.1" y="185.5">AO3400A</text>
<text x="17.5" y="189.8">BALANCE_B1</text>
<text x="37.8" y="199.9">HY2213-BB3A</text>
</g>
<g font-size="2.3">
<text x="85" y="30">17</text>
<text x="63.1" y="32.5">1</text>
<text x="63.1" y="35.1">2</text>
<text x="65.5" y="33.8">NTC</text>
<text x="80.7" y="33.8">EN</text>
<text x="80.8" y="31.3">EP</text>
<text x="85" y="35.1">15</text>
<text x="85" y="32.5">16</text>
<text x="63.1" y="37.6">3</text>
<text x="65.5" y="36.3">VIN</text>
<text x="65.5" y="38.9">BST</text>
<text x="65.5" y="41.4">PGND</text>
<text x="74.5" y="38.9">NSTDBY</text>
<text x="75.4" y="41.4">NCHRG</text>
<text x="77.2" y="36.3">SGND</text>
<text x="85" y="40.2">13</text>
<text x="85" y="37.6">14</text>
<text x="63.1" y="42.7">5</text>
<text x="63.1" y="45.2">6</text>
<text x="63.1" y="47.8">7</text>
<text x="65.5" y="44">LX</text>
<text x="65.5" y="46.5">LX</text>
<text x="78.8" y="46.5">ISET</text>
<text x="80.6" y="44">TM</text>
<text x="85" y="47.8">10</text>
<text x="85" y="45.2">11 I_BAT = 5000 / R_ISET</text>
<text x="85" y="42.7">12 Tcc(hr) = C_TM(nF) / 73</text>
<text x="171.1" y="44">1</text>
<text x="171.1" y="46.5">2</text>
<text x="173.4" y="45.2">CHRG#</text>
<text x="173.4" y="47.8">GND</text>
<text x="185.4" y="47.8">STDBY#</text>
<text x="187.6" y="45.2">PROG</text>
<text x="195.5" y="46.5">5</text>
<text x="195.5" y="44">6</text>
<text x="63.1" y="50.3">8</text>
<text x="65.5" y="49">VSYS</text>
<text x="65.5" y="51.6">VSYS</text>
<text x="79.4" y="51.6">BAT</text>
<text x="79.4" y="49">ILIM</text>
<text x="85" y="50.3">9</text>
<text x="171.1" y="49">3</text>
<text x="173.4" y="50.3">BAT</text>
<text x="189.5" y="50.3">VCC</text>
<text x="195.5" y="49">4</text>
<text x="272.3" y="67.6">3</text>
<text x="272.3" y="72.7">2</text>
<text x="272.3" y="77.8">1</text>
<text x="28.8" y="87.1">1</text>
<text x="28.8" y="89.7">2</text>
<text x="31.2" y="88.4">1</text>
<text x="28.8" y="92.2">3</text>
<text x="28.8" y="94.8">4</text>
<text x="31.2" y="91">2</text>
<text x="31.2" y="93.5">3</text>
<text x="31.2" y="96">4</text>
<text x="151.4" y="96.6" transform="rotate(-90 151.4 96.6)">17</text>
<text x="154" y="96.6" transform="rotate(-90 154 96.6)">16</text>
<text x="156.5" y="96.6" transform="rotate(-90 156.5 96.6)">15</text>
<text x="159" y="96.6" transform="rotate(-90 159 96.6)">14</text>
<text x="161.6" y="96.6" transform="rotate(-90 161.6 96.6)">13</text>
<text x="162.4" y="100.9" transform="rotate(-90 162.4 100.9)">EN</text>
<text x="272.7" y="101.1">2</text>
<text x="141.8" y="106.2">1</text>
<text x="144.2" y="107.5">SW</text>
<text x="154.7" y="104.4" transform="rotate(-90 154.7 104.4)">PGND</text>
<text x="157.3" y="104.4" transform="rotate(-90 157.3 104.4)">PGND</text>
<text x="159.8" y="102.6" transform="rotate(-90 159.8 102.6)">VOS</text>
<text x="167.4" y="107.5">PVIN</text>
<text x="173.9" y="106.2">12</text>
<text x="272.7" y="103.7">1</text>
<text x="275" y="104.9">1</text>
<text x="275" y="102.4">2</text>
<text x="141.8" y="108.7">2</text>
<text x="141.8" y="111.3">3</text>
<text x="141.8" y="113.8">4</text>
<text x="144.2" y="110">SW</text>
<text x="144.2" y="112.5">SW</text>
<text x="167.4" y="112.5">AVIN</text>
<text x="167.4" y="110">PVIN</text>
<text x="173.9" y="113.8">9</text>
<text x="173.9" y="111.3">10</text>
<text x="173.9" y="108.7">11</text>
<text x="144.2" y="115.1">PG</text>
<text x="166" y="115.1">SS/TR</text>
<text x="35.3" y="124">1</text>
<text x="38.4" y="125">NC</text>
<text x="47.7" y="125">OUT</text>
<text x="54.4" y="124">6</text>
<text x="154" y="125.8" transform="rotate(-90 154 125.8)">5</text>
<text x="155" y="123.9" transform="rotate(-90 155 123.9)">FB</text>
<text x="156.5" y="125.8" transform="rotate(-90 156.5 125.8)">6</text>
<text x="157.5" y="123.9" transform="rotate(-90 157.5 123.9)">AGND</text>
<text x="159" y="125.8" transform="rotate(-90 159 125.8)">7</text>
<text x="160.1" y="123.9" transform="rotate(-90 160.1 123.9)">FSW</text>
<text x="161.6" y="125.8" transform="rotate(-90 161.6 125.8)">8</text>
<text x="162.6" y="123.9" transform="rotate(-90 162.6 123.9)">DEF</text>
<text x="35.3" y="129.1">2</text>
<text x="38.4" y="130.1">VDD</text>
<text x="49.2" y="130.1">NC</text>
<text x="54.4" y="129.1">5</text>
<text x="129.3" y="128.8">0.8V</text>
<text x="35.3" y="134.1">3</text>
<text x="38.4" y="135.2">VSS</text>
<text x="49.2" y="135.2">NC</text>
<text x="54.4" y="134.1">4</text>
<text x="267.7" y="137.9">5</text>
<text x="277.2" y="134.9" transform="rotate(-90 277.2 134.9)">6</text>
<text x="279.7" y="134.9" transform="rotate(-90 279.7 134.9)">7</text>
<text x="230.7" y="143">8</text>
<text x="247.5" y="143">1</text>
<text x="267.7" y="140.5">4</text>
<text x="267.7" y="143">3</text>
<text x="270.8" y="139">GND</text>
<text x="270.8" y="141.5">ID</text>
<text x="278.2" y="141.1" transform="rotate(-90 278.2 141.1)">SH1</text>
<text x="280.7" y="141.1" transform="rotate(-90 280.7 141.1)">SH2</text>
<text x="230.7" y="145.6">7</text>
<text x="233.1" y="144.3">V3</text>
<text x="233.1" y="146.8">RXD</text>
<text x="233.1" y="149.4">TXD</text>
<text x="241.3" y="149.4">GND</text>
<text x="241.8" y="144.3">UD+</text>
<text x="242.4" y="146.8">UD-</text>
<text x="247.5" y="148.1">3</text>
<text x="247.5" y="145.6">2</text>
<text x="267.7" y="145.6">2</text>
<text x="267.7" y="148.1">1</text>
<text x="270.8" y="144">D+</text>
<text x="270.8" y="146.6">D-</text>
<text x="270.8" y="149.1">VBUS</text>
<text x="35.3" y="154.5">1</text>
<text x="38.4" y="155.5">NC</text>
<text x="47.7" y="155.5">OUT</text>
<text x="54.4" y="154.5">6</text>
<text x="230.7" y="150.6">5</text>
<text x="233.1" y="151.9">VCC</text>
<text x="240.6" y="151.9">RTS#</text>
<text x="247.5" y="150.6">4</text>
<text x="277.2" y="153.9" transform="rotate(-90 277.2 153.9)">9</text>
<text x="278.2" y="150.9" transform="rotate(-90 278.2 150.9)">SH4</text>
<text x="279.7" y="153.9" transform="rotate(-90 279.7 153.9)">8</text>
<text x="280.7" y="150.9" transform="rotate(-90 280.7 150.9)">SH3</text>
<text x="35.3" y="159.5">2</text>
<text x="38.4" y="160.6">VDD</text>
<text x="49.2" y="160.6">NC</text>
<text x="54.4" y="159.5">5</text>
<text x="35.3" y="164.6">3</text>
<text x="38.4" y="165.6">VSS</text>
<text x="49.2" y="165.6">NC</text>
<text x="54.4" y="164.6">4</text>
<text x="35.3" y="184.9">1</text>
<text x="38.4" y="186">NC</text>
<text x="47.7" y="186">OUT</text>
<text x="54.4" y="184.9">6</text>
<text x="35.3" y="190">2</text>
<text x="38.4" y="191">VDD</text>
<text x="49.2" y="191">NC</text>
<text x="54.4" y="190">5</text>
<text x="35.3" y="195.1">3</text>
<text x="38.4" y="196.1">VSS</text>
<text x="49.2" y="196.1">NC</text>
<text x="54.4" y="195.1">4</text>
</g>
<g font-size="2.3" fill="#f00">
<text x="159.8" y="67.9">1S IS USED BY DEFAULT!!!</text>
<text x="72.1" y="199.9">Not implemented</text>
</g>
<text font-size="1.6" fill="#000080" x="59.4" y="22.3">R29</text>
</svg>
